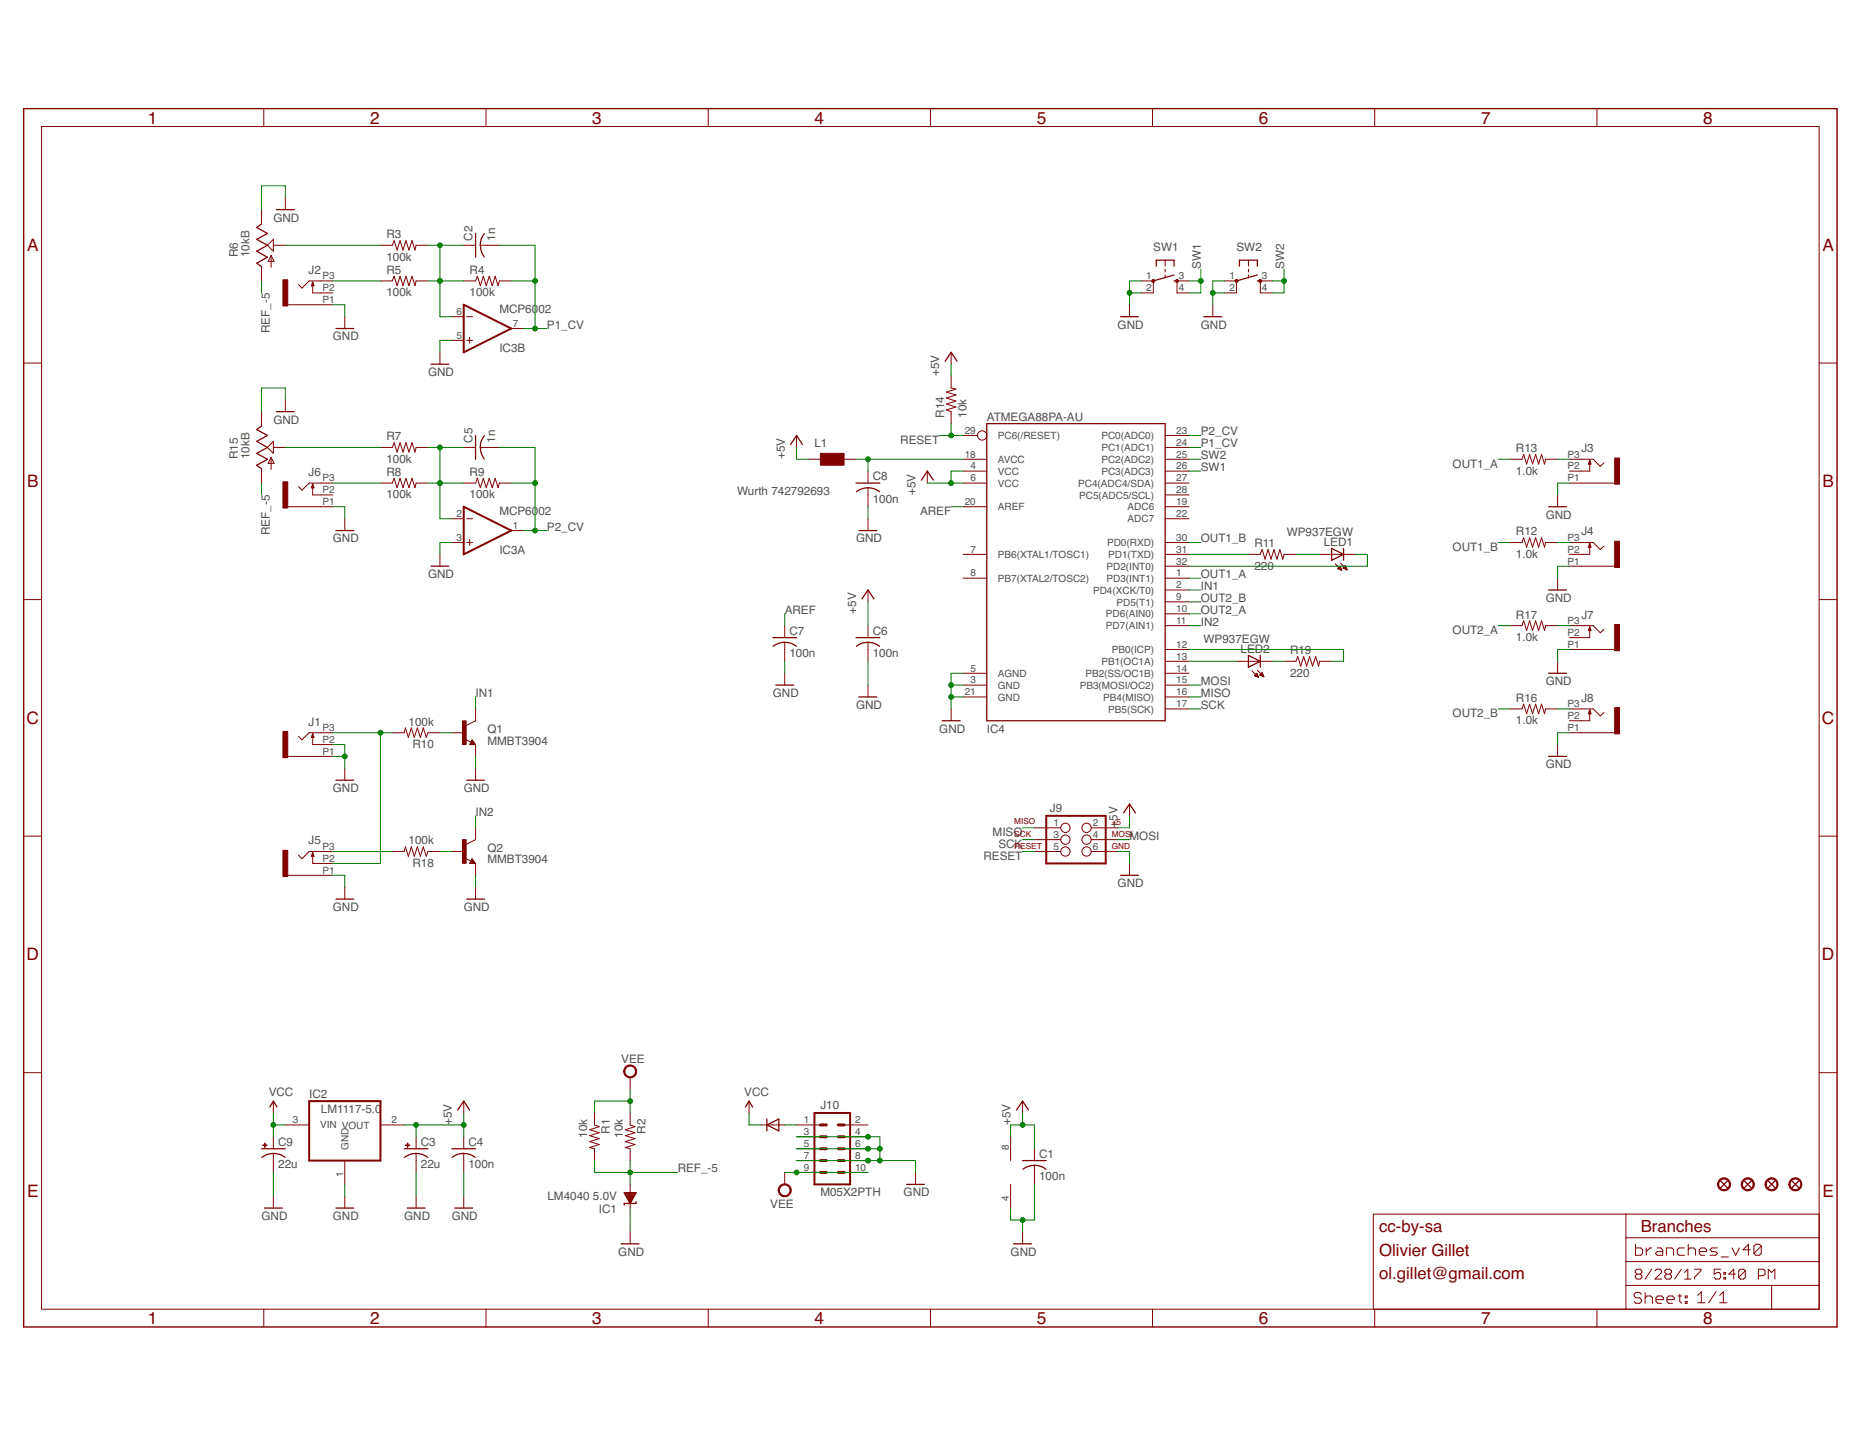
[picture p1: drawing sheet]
<svg xmlns="http://www.w3.org/2000/svg" width="279mm" height="216mm" viewBox="0 0 279 216" stroke-linecap="round" stroke-linejoin="round" font-family="sans-serif">
<g fill="none" stroke="#800000" stroke-width=".15">
<path d="M6.2 19h267.1v177.7h-267.1zM39.6 16.3v2.7M73 16.3v2.7M106.4 16.3v2.7M139.8 16.3v2.7M173.1 16.3v2.7M206.5 16.3v2.7M239.9 16.3v2.7M39.3 31.5v2.1M40.2 36.9l.9-.9v1.7zM40.7 38.4v1.8M40.7 38.4l.5 .9h-.9z"/>
<path d="M41.1 36.9h1.8M42.9 29.7v1.8M57.1 36.9h1.8l.3-.7 .4 1.4 .5-1.4 .4 1.4 .5-1.4 .4 1.4 .5-1.4 .4 1.4 .2-.7h1.8M69.7 36.9h1.7M72.2 36.9h2.8M175 39.1v.9M187.5 39.1v.9M3.6 54.5h2.6M39.3 40.1v2.1M43.2 45.8h6.8M47 42.4v1.6h3M50 42.2h-3.6l-1 1.1-.6-.5"/>
<path d="M51.8 47.6v1.8M57.1 42.2h1.8l.3-.7 .4 1.4 .5-1.4 .4 1.4 .5-1.4 .4 1.4 .5-1.4 .4 1.4 .2-.7h1.8M66.1 52.9v1.8M67.9 51.1h1.8M67.9 47.6h1.8M69.7 42.2h1.7l.3-.7 .5 1.4 .4-1.4 .4 1.4 .5-1.4 .4 1.4 .5-1.4 .4 1.4 .2-.7h1.8M70.1 51.1h.9M70.1 47.6h.9M70.5 50.7v.9M76.8 49.4h1.8M142.9 56.5v1.8l.7 .2-1.4 .4 1.4 .5-1.4 .4 1.4 .5-1.4 .4 1.4 .5-1.4 .4 .7 .2v1.8M142.9 52.9v1.8"/>
<path d="M169.7 45.8v1.8M171.4 42.2h1.8v1.8h-1.8M175 40.4v.5M175 41.3v.5M178.6 42.2h-1.8v1.8h1.8M182.2 45.8v1.8M184 42.2h1.7v1.8h-1.7M187.5 40.4v.5M187.5 41.3v.5M191.1 42.2h-1.8v1.8h1.8M273.3 54.5h2.6M39.3 61.8v2.2"/>
<path d="M39.3 70.4v2.2M40.7 68.7v1.8M40.7 68.7l.5 .9h-.9zM41.1 67.2h1.8M41.1 66.3v1.8l-.9-.9zM42.9 60.1v1.7M43.2 76.1h6.8M47 72.7v1.7h3M50 72.6h-3.6l-1 1-.6-.5M51.8 77.9v1.8M57.1 72.6h1.8l.3-.7 .4 1.4 .5-1.4 .4 1.4 .5-1.4 .4 1.4 .5-1.4 .4 1.4 .2-.7h1.8M57.1 67.2h1.8l.3-.7 .4 1.4 .5-1.4 .4 1.4 .5-1.4 .4 1.4 .5-1.4 .4 1.4 .2-.7h1.8"/>
<path d="M67.9 77.9h1.8M69.7 72.6h1.7l.3-.7 .5 1.4 .4-1.4 .4 1.4 .5-1.4 .4 1.4 .5-1.4 .4 1.4 .2-.7h1.8M69.7 67.2h1.7M70.1 77.9h.9M72.2 67.2h2.8M76.8 79.7h1.8M119.7 65.4v1.8M121.5 69h1.7M126.8 69h1.8M130.4 70.8v1.8M130.4 73.3v2.8M130.4 77.9v1.8"/>
<path d="M139.3 70.8v1.8M144.7 69h3.5M144.7 70.8h3.5M144.7 72.6h3.5M144.7 76.1h3.5M144.7 65.4h2.2M175 69h3.6M175 70.8h3.6M175 72.6h3.6M175 76.1h3.6M175 77.9h3.6M175 74.4h3.6"/>
<path d="M175 67.2h3.6M175 65.4h3.6M226.8 69h1.8l.3-.7 .4 1.4 .5-1.4 .4 1.4 .5-1.4 .4 1.4 .5-1.4 .4 1.4 .2-.7h1.8M234 74.4v1.7M235.8 69h3.5l1.1 1.1 .5-.6M235.8 72.6h6.7M238.8 69.2v1.6h-3M3.6 90.1h2.6M66.1 83.3v1.8M67.9 81.5h1.8M70.1 81.5h.9M70.5 81v1"/>
<path d="M117.9 94v1.8M117.9 96.5v2.9M130.4 88.6v1.8M130.4 94v1.8M130.4 96.5v2.9M144.7 83.3h3.5M144.7 86.9h3.5M175 99.4h3.6M175 83.3h3.6M175 81.5h3.6M175 94h3.6M175 86.9h3.6"/>
<path d="M175 97.6h3.6M175 92.2h3.6M175 90.4h3.6M175 88.6h3.6M175 85.1h3.6M185.7 99.4h5.4M187.5 83.3h1.8l.3-.7 .4 1.4 .5-1.4 .4 1.4 .5-1.4 .4 1.4 .5-1.4 .4 1.4 .2-.7h1.8M192.9 99.4h1.8l.2-.7 .5 1.4 .4-1.4 .5 1.4 .4-1.4 .5 1.4 .4-1.4 .5 1.4 .1-.7h1.8M198.2 83.3h5.4M200.6 84.7l.9 1M200.9 85.4l.6 .3M200.9 85.4l.4-.3 .2 .6"/>
<path d="M200.9 85.4h.5M201 85.4h.4M201.1 85.3h.3M201.1 85.5h.4M201.1 85.2h.2M201.2 85.1h.1M201.3 85.6h.2M201.4 84.6l1 1M201.5 85.7h.1M201.8 85.4h.4M201.8 85.3h.4M201.9 85.2h.3"/>
<path d="M202 85.4h.3M202 85.1h.1M202 85h.1M202.1 85l.3 .6-.7-.3zM202.1 85.5h.2M202.3 85.6h.1M226.8 81.5h1.8l.3-.7 .4 1.4 .5-1.4 .4 1.4 .5-1.4 .4 1.4 .5-1.4 .4 1.4 .2-.7h1.8M226.8 94h1.8l.3-.7 .4 1.4 .5-1.4 .4 1.4 .5-1.4 .4 1.4 .5-1.4 .4 1.4 .2-.7h1.8M234 86.9v1.7M234 99.4v1.8M235.8 81.5h3.5l1.1 1.1 .5-.6M235.8 94h3.5l1.1 1.1 .5-.6"/>
<path d="M235.8 97.6h6.7M235.8 85.1h6.7M238.8 81.7v1.6h-3M238.8 94.2v1.6h-3M273.3 90.1h2.6M43.2 113.6h6.8M47 110.3v1.6h3M50 110.1h-3.6l-1 1-.6-.5M51.8 115.4v1.8M58.9 110.1h1.8l.2-.7 .4 1.4 .5-1.4 .4 1.4 .5-1.4 .4 1.4 .5-1.4 .4 1.4 .3-.7h1.8M67.9 110.1h1.8M69.9 111.1l.8 .4"/>
<path d="M70.9 111.1l.5 .8h-.9zM71.4 106.5v1.8l-1.4 .7M71.4 111.9v1.7M71.4 115.4v1.8M117.9 101.2v1.7M130.4 102.9v1.8M142.9 106.5v1.8M144.7 102.9h3.5M144.7 104.7h3.5M144.7 101.2h3.5M175 106.5h3.6M175 102.9h3.6"/>
<path d="M175 104.7h3.6M175 101.2h3.6M188.1 100.8l.9 1M188.4 101.5l.6 .3M188.4 101.5l.4-.3 .2 .6M188.4 101.5h.5M188.5 101.4h.4M188.6 101.6h.4M188.6 101.3h.3M188.7 101.3h.1M188.7 101.2h.1M188.8 101.6h.2"/>
<path d="M188.9 100.7l.9 1M188.9 101.7h.1M189.2 101.4h.5M189.2 101.4l.4-.4 .2 .7zM189.3 101.3h.4M189.4 101.3h.3M189.4 101.5h.4M189.4 101.2h.3M189.5 101.1h.1M189.6 101.6h.2M189.8 101.6h.1M226.8 106.5h1.8l.3-.7 .4 1.4 .5-1.4 .4 1.4 .5-1.4 .4 1.4 .5-1.4 .4 1.4 .2-.7h1.8"/>
<path d="M234 111.9v1.7M235.8 106.5h3.5l1.1 1.1 .5-.6M235.8 110.1h6.7M238.8 106.7v1.6h-3M3.6 125.6h2.6M43.2 131.5h6.8M47 128.1v1.6h3M50 127.9h-3.6l-1 1.1-.6-.5M51.8 133.3v1.8M58.9 127.9h1.8l.2-.7 .4 1.5 .5-1.5 .4 1.5 .5-1.5 .4 1.5 .5-1.5 .4 1.5 .3-.8h1.8M67.9 127.9h1.8M69.9 128.9l.8 .5"/>
<path d="M70.9 129l.5 .7h-.9zM71.4 124.4v1.8l-1.4 .7M71.4 129.7v1.8M71.4 133.3v1.8M155.4 124.4h3.9M155.4 126.2h3.9M155.4 127.9h3.9M163.9 124.4h4M163.9 126.2h4M163.9 127.9h4M169.7 120.8v1.8M169.7 129.7v1.8"/>
<path d="M273.3 125.6h2.6M3.6 161.2h2.6M41.1 165.4v1.8M41.1 170.8v1.8M41.1 173.3v2.8M41.1 179.7v1.8M42.9 169h3.5M51.8 174.4v3.5M51.8 179.7v1.8M57.1 169h3.6M62.5 170.8v1.8M62.5 173.3v2.8"/>
<path d="M62.5 179.7v1.8M69.7 165.4v1.8M69.7 170.8v1.8M69.7 173.3v2.8M69.7 179.7v1.8M89.3 167.2v1.8l.7 .3-1.4 .4 1.4 .5-1.4 .4 1.4 .5-1.4 .4 1.4 .5-1.4 .4 .7 .2v1.8M94.7 161.9v1.8M94.7 167.2v1.8l.7 .3-1.5 .4 1.5 .5-1.5 .4 1.5 .5-1.5 .4 1.5 .5-1.5 .4 .8 .2v1.8M94.7 177.9v3.6M112.5 165.4v1.8M114.3 169h3.6M117.9 176.1v1.8"/>
<path d="M119.7 169h3.5M119.7 176.1h3.5M119.7 174.4h3.5M119.7 172.6h3.5M119.7 170.8h3.5M126.8 169h3.6M126.8 176.1h3.6M126.8 174.4h3.6M126.8 172.6h3.6M126.8 170.8h3.6M137.5 176.1v1.8M151.8 170.8v3.6"/>
<path d="M151.8 177.9v3.6M153.6 165.4v1.8M155.4 172.6v1.8M155.4 175.1v2.8M273.3 161.2h2.6M39.6 196.7v2.7M73 196.7v2.7M94.7 185.1v1.8M106.4 196.7v2.7M139.8 196.7v2.7M153.6 185.1v1.8M173.1 196.7v2.7"/>
<path d="M206.5 196.7v2.7M239.9 196.7v2.7M244.2 193.1h29.1M244.2 182.4v14.3M244.2 189.5h29.1M244.2 186h29.1M245.7 186.9v1.7h.8l.2-.3v-.5l-.2-.3h-.8M245.9 191.4l-.3-.2v-.3l.3-.2h.5l.2 .2v.3l-.2 .2M245.9 191.4l-.3 .3v.2l.3 .3h.5l.2-.3v-.2l-.2-.3M245.9 191.4h.5M246.6 194.5l-.3-.3h-.6l-.2 .3v.2l.2 .3h.6l.3 .3v.2l-.3 .3h-.6l-.2-.3M247.1 195l.3-.3h.5l.3 .3v.8"/>
<path d="M247.1 194.2v1.6M247.3 187.5v1.1M248.1 187.5h-.3l-.5 .5M248.1 190.7l-1 1.5M248.6 190.9l.3-.2h.4l.3 .2v.3l-1 1h1M248.8 195.3h1.1v-.3l-.3-.3h-.6l-.2 .3v.5l.2 .3h.6M248.9 187.5h.6l.3 .3v.8h-.9l-.2-.3 .2-.3h.9M250.3 188.6v-1.1h.8l.3 .3v.8M250.3 191.4l-.2-.2v-.3l.2-.2h.5l.3 .2v.3l-.3 .2M250.3 191.4l-.2 .3v.2l.2 .3h.5l.3-.3v-.2l-.3-.3M250.3 191.4h.5M250.4 195.3h1.1v-.3l-.3-.3h-.5l-.3 .3v.5l.3 .3h.5"/>
<path d="M252.1 194.7h.5M252.3 194.5v1l.3 .3M252.6 190.7l-1 1.5M253 187.5h-.8l-.3 .3v.5l.3 .3h.8M253 192.2h1M253 191.2l.5-.5v1.5M253.2 194.7h.2v.3h-.2zM253.2 195.5h.2v.3h-.2zM253.6 187.8l.3-.3h.5l.3 .3v.8M253.6 186.9v1.7M254.5 190.7h1v.2l-1 1v.3M255 194.6l.6-.5v1.6"/>
<path d="M255 195.7h1.1M255.2 188h1.1v-.2l-.2-.3h-.6l-.3 .3v.5l.3 .3h.6M257.8 194.1l-1.1 1.6M258 187.5h-.8l-.3 .3 .3 .2h.5l.3 .3-.3 .3h-.8M258.3 195.7h1.1M258.3 194.6l.6-.5v1.6M258.5 190.7h-1v.7l.5-.2h.2l.3 .2v.5l-.3 .3h-.5l-.2-.3M258.5 188.8h1.1M259 191.9h.2v.3h-.2zM259 191.2h.2v.2h-.2zM260.2 187.5l.5 1.1 .6-1.1M260.7 191.4h-1l.7-.7v1.5"/>
<path d="M262.2 190.9l-.3-.2h-.5l-.2 .2v1M262.2 190.9v1l-.3 .3h-.5l-.2-.3M262.2 190.9l-1 1M262.9 187.8h-1.1l.8-.9v1.7M264.1 191.7h.8l.2-.3v-.5l-.2-.2h-.8v1.5M264.6 187.2v1.1l-.3 .3h-.6l-.2-.3M264.6 187.2l-.3-.3h-.6l-.2 .3v1.1M264.6 187.2l-1.1 1.1M265.6 192.2v-1.5l.5 .5 .5-.5v1.5M266.1 193.1v3.6M273.3 182.4h-67v14.3"/>
<circle cx="147.5" cy="65.4" r=".7"/>
<circle cx="160" cy="124.4" r=".7"/>
<circle cx="160" cy="126.2" r=".7"/>
<circle cx="160" cy="127.9" r=".7"/>
<circle cx="163.2" cy="126.2" r=".7"/>
<circle cx="163.2" cy="127.9" r=".7"/>
<circle cx="163.2" cy="124.4" r=".7"/>
</g>
<path d="M3.6 16.3h272.3v183.1h-272.3z" fill="none" stroke="#800000" stroke-width=".21"/>
<path d="M69.7 45.8l7.1 3.6-7.1 3.5zM69.7 76.1l7.1 3.6-7.1 3.6zM157.2 122.6h8.9v7.1h-8.9zM46.4 165.4h10.7v9h-10.7zM122.3 167.2h5.4v10.7h-5.4z" fill="none" stroke="#800000" stroke-width=".3"/>
<g fill="none" stroke="#800000" stroke-width=".19">
<path d="M39.3 33.6l-.7 .6 1.6 .9-1.6 .9 1.6 .9-1.6 .8 1.6 1-1.6 .8 .7 .6M41.5 31.5h2.7M71.4 35.1v3.6M72.7 35.1a2.8 2.8 0 0 0 0 3.5M173.7 40v-.9h2.7v.9M186.2 40v-.9h2.7v.9M47 42.4l.1 .5h-.3zM50.5 49.4h2.6M64.7 54.7h2.7M142 54.3l.9-1.4 .9 1.4M168.3 47.6h2.7M176.4 42.2h.4"/>
<path d="M176.4 41.3l-3.2 .9M180.8 47.6h2.7M188.9 42.2h.4M188.9 41.3l-3.2 .9M39.3 64l-.7 .5 1.6 .9-1.6 .9 1.6 .9-1.6 .9 1.6 .9-1.6 .9 .7 .5M41.5 61.8h2.7M47 72.7l.1 .6h-.3zM50.5 79.7h2.6M71.4 65.4v3.6M72.7 65.5a2.83 2.83 0 0 0 0 3.5M118.8 66.8l.9-1.4 .8 1.4M128.6 72.6h3.6"/>
<path d="M128.7 73.9a2.84 2.84 0 0 1 3.4 0M129 79.7h2.7M138.4 72.1l.9-1.3 .9 1.3M148.2 63.6h26.8v44.7h-26.8zM232.6 76.1h2.7M238.8 69.2l.2 .5h-.4zM64.7 85.1h2.7M116.1 95.8h3.6M116.1 97.1a2.87 2.87 0 0 1 3.5 0M128.6 95.8h3.6M128.7 97.1a2.84 2.84 0 0 1 3.4 0M129.5 90l.9-1.4 .9 1.4"/>
<path d="M187.5 98.5l1.8 .9-1.8 .8zM189.3 98.5v1.7M200 82.4l1.8 .9-1.8 .9zM201.8 82.4v1.8M232.6 88.6h2.7M238.8 81.7l.2 .5h-.4zM238.8 94.2l.2 .5h-.4zM47 110.3l.1 .5h-.3zM50.5 117.2h2.6M70.1 117.2h2.7M70.9 111.5l.1 .2h-.3l.2-.4 .4 .5h-.6M116.5 102.9h2.7"/>
<path d="M129 104.7h2.7M141.5 108.3h2.7M232.6 101.2h2.7M232.6 113.6h2.7M238.8 106.7l.2 .5h-.4zM47 128.1l.1 .6h-.3zM50.5 135.1h2.6M70.1 135.1h2.7M70.9 129.4l.1 .1h-.3l.2-.3 .4 .4h-.6M168.3 131.5h2.7M168.8 122.1l.9-1.3 .9 1.3M39.3 172.6h3.6"/>
<path d="M39.3 173.9a2.84 2.84 0 0 1 3.5 0M40.5 166.3l.6-.9 .5 .9M60.7 172.6h3.6M60.8 173.9a2.87 2.87 0 0 1 3.5 0M67.9 172.6h3.5M67.9 173.9a2.84 2.84 0 0 1 3.5 0M68.7 166.8l1-1.4 .8 1.4M93.8 179.2h1.7l-.8 1.6zM93.8 179.2h1.7M93.9 179.4h1.5M94 179.5h1.4M94 179.7h1.3"/>
<path d="M94.1 179.8h1.1M94.2 180h.9M112 166.3l.5-.9 .6 .9M115.2 169l1.8-.9v1.8zM115.2 168.1v1.8M136.2 177.9h2.7M152.7 166.8l.9-1.4 .9 1.4M153.6 174.4h3.6M153.6 175.7a2.83 2.83 0 0 1 3.5 0M258.4 177.4l1.1 1.1M259.5 177.4l-1.1 1.1M262 177.4l1.1 1.1"/>
<path d="M263.1 177.4l-1.1 1.1M265.6 177.4l1.1 1.1M266.7 177.4l-1.1 1.1M269.2 177.4l1 1.1M270.2 177.4l-1 1.1M39.7 181.5h2.7M50.5 181.5h2.6M61.2 181.5h2.6M68.3 181.5h2.7M93.3 186.9h2.7M94.3 180.1h.7M94.4 180.3h.6"/>
<path d="M94.4 180.4h.5M94.5 180.6h.3M94.6 180.7h.1M95.5 180.5v.3h-1.7v.3M152.3 186.9h2.6"/>
</g>
<g fill="#800000" stroke="#800000" stroke-width=".15">
<path d="M258.4 177.2a.98 .98 0 0 1 1.5 .3 .98 .98 0 0 1-.7 1.4 .98 .98 0 0 1-1.2-1h.2a.81 .81 0 0 1 1.1-.7 .81 .81 0 0 1 .2 1.3 .81 .81 0 0 1-1.3-.3v-.3h-.2v-.2z" fill-rule="evenodd"/>
<path d="M261.9 177.2a.99 .99 0 0 1 1.5 .3 .99 .99 0 0 1-.6 1.4 .99 .99 0 0 1-1.2-1h.1a.8 .8 0 0 1 1.1-.7 .8 .8 0 0 1 .3 1.3 .8 .8 0 0 1-1.3-.3l-.1-.3h-.1v-.2z" fill-rule="evenodd"/>
<path d="M265.5 177.2a.98 .98 0 0 1 1.5 .3 .98 .98 0 0 1-.7 1.4 .98 .98 0 0 1-1.2-1h.2a.8 .8 0 0 1 1.2-.6 .8 .8 0 0 1 .1 1.3 .8 .8 0 0 1-1.3-.4v-.3h-.2l.1-.2z" fill-rule="evenodd"/>
<path d="M269.1 177.2a.98 .98 0 0 1 1.5 .3 .98 .98 0 0 1-.7 1.4 .98 .98 0 0 1-1.2-1h.2a.81 .81 0 0 1 1.1-.7 .81 .81 0 0 1 .2 1.3 .81 .81 0 0 1-1.3-.3v-.3h-.2l.1-.2z" fill-rule="evenodd"/>
<path d="M117.3 178.1a.99 .99 0 0 1 1.5 .3 .99 .99 0 0 1-.7 1.4 .99 .99 0 0 1-1.2-1h.2a.8 .8 0 0 1 1.1-.7 .8 .8 0 0 1 .2 1.3 .8 .8 0 0 1-1.3-.3v-.3h-.2v-.3z" fill-rule="evenodd"/>
<path d="M94 160.2a.98 .98 0 0 1 1.5 .3 .98 .98 0 0 1-.6 1.4 .98 .98 0 0 1-1.2-.9h.2a.8 .8 0 0 1 1.1-.8 .8 .8 0 0 1 .2 1.3 .8 .8 0 0 1-1.3-.3v-.2h-.2v-.3z" fill-rule="evenodd"/>
<path d="M173.1 42.1l.1-.1 .2 .1 .1 .1-.1 .2h-.3z" fill-rule="evenodd"/>
<path d="M176.7 42.1l.1-.1 .2 .1v.3h-.3z" fill-rule="evenodd"/>
<path d="M185.6 42.1l.1-.1 .2 .1v.3h-.3l-.1-.2z" fill-rule="evenodd"/>
<path d="M189.1 42.1l.2-.1 .2 .1v.3h-.4z" fill-rule="evenodd"/>
</g>
<g fill="#800000" stroke="#800000" stroke-width=".15">
<path d="M69.5 108.3h.5v3.6h-.5z"/>
<path d="M69.5 126.2h.5v3.5h-.5z"/>
<path d="M123.2 68.1h3.6v1.8h-3.6z"/>
<path d="M60.9 172h.7v.1h-.7z"/>
<path d="M61.2 171.7h.1v.7h-.1z"/>
<path d="M39.5 172h.6v.1h-.6z"/>
<path d="M39.8 171.7v.7z"/>
<path d="M42.5 109.9h.7v3.9h-.7z"/>
<path d="M42.5 42h.7v4h-.7z"/>
<path d="M242.5 68.8h.8v3.9h-.8z"/>
<path d="M242.5 81.3h.8v4h-.8z"/>
<path d="M42.5 127.8h.7v3.9h-.7z"/>
<path d="M42.5 72.4h.7v3.9h-.7z"/>
<path d="M242.5 93.8h.8v4h-.8z"/>
<path d="M242.5 106.3h.8v4h-.8z"/>
</g>
<path d="M123.2 172.6h.9M123.2 174.4h.9M123.2 176.1h.9M123.2 169h.9M123.2 170.8h.9M125.9 172.6h.9M125.9 174.4h.9M125.9 176.1h.9M125.9 169h.9M125.9 170.8h.9" fill="none" stroke="#800000" stroke-width=".44"/>
<g fill="none" stroke="#008000" stroke-width=".15">
<path d="M42.9 29.7v-1.8h-3.6v3.6M42.9 36.9h14.2M64.3 36.9h5.4M66.1 36.9v10.7h1.8M75 36.9h5.4v12.5M39.3 42.2v1.8M50 45.8h1.8v1.8M50 42.2h7.1M64.3 42.2h5.4M67.9 51.1h-1.8v1.8M76.8 42.2h3.6M78.6 49.4h3.5"/>
<path d="M142.9 54.7v1.8M169.7 44h1.7M171.4 42.2h-1.7v3.6M178.6 42.2h1.8M180.4 40.4v3.6h-1.8M182.2 44h1.8M184 42.2h-1.8v3.6M191.1 42.2h1.8M192.9 40.4v3.6h-1.8M39.3 72.6v1.8M42.9 60.1v-1.8h-3.6v3.5M42.9 67.2h14.2"/>
<path d="M50 72.6h7.1M50 76.1h1.8v1.8M64.3 72.6h5.4M64.3 67.2h5.4M66.1 67.2v10.7h1.8M75 67.2h5.4v12.5M76.8 72.6h3.6M78.6 79.7h3.5M119.7 67.2v1.8h1.8M128.6 69h16.1M130.4 69v1.8M130.4 76.1v1.8"/>
<path d="M139.3 72.6h5.4M141.1 65.4h3.6M142.9 63.6v1.8M142.9 76.1h1.8M144.7 70.8h-1.8v1.8M178.6 65.4h1.8M178.6 69h1.8M178.6 70.8h1.8M178.6 67.2h1.8M225 69h1.8M234 69h1.8M235.8 72.6h-1.8v1.8"/>
<path d="M67.9 81.5h-1.8v1.8M117.9 92.2v1.8M117.9 99.4v1.8M130.4 90.4v3.6M130.4 99.4v3.5M178.6 97.6h23.2v1.8h-1.8M178.6 81.5h1.8M178.6 94h1.8M178.6 88.6h1.8M178.6 86.9h1.8M178.6 92.2h1.8M178.6 90.4h1.8"/>
<path d="M178.6 83.3h8.9M178.6 99.4h7.1M191.1 99.4h1.8M194.7 83.3h3.5M203.6 83.3h1.8v1.8h-26.8M225 81.5h1.8M225 94h1.8M234 81.5h1.8M234 94h1.8M235.8 85.1h-1.8v1.8M235.8 97.6h-1.8v1.8M50 111.9h1.8v3.5"/>
<path d="M50 113.6h1.8M50 110.1h8.9M57.1 110.1v19.6h-7.1M66.1 110.1h1.8M71.4 104.7v1.8M71.4 113.6v1.8M142.9 102.9h1.8M142.9 104.7h1.8M144.7 101.2h-1.8v5.3M178.6 102.9h1.8M178.6 104.7h1.8M178.6 106.5h1.8"/>
<path d="M225 106.5h1.8M234 106.5h1.8M235.8 110.1h-1.8v1.8M50 127.9h8.9M50 131.5h1.8v1.8M66.1 127.9h1.8M71.4 122.6v1.8M71.4 131.5v1.8M153.6 127.9h1.8M153.6 124.4h1.8M153.6 126.2h1.8M167.9 127.9h1.8v1.8"/>
<path d="M167.9 126.2h1.8M169.7 122.6v1.8h-1.8M41.1 167.2v3.6M41.1 176.1v3.6M41.1 169h1.8M51.8 177.9v1.8M60.7 169h9M62.5 169v1.8M62.5 176.1v3.6M69.7 167.2v3.6M69.7 176.1v3.6M89.3 174.4v1.7h12.5"/>
<path d="M94.7 163.7v3.5M94.7 174.4v3.5M94.7 165.4h-5.4v1.8M112.5 167.2v1.8h1.8M117.9 169h1.8M117.9 176.1h12.5M119.7 170.8h12.5v3.6M119.7 174.4h17.8v1.7M119.7 172.6h12.5M151.8 170.8v-1.8h3.6v3.6M153.6 167.2v1.8M155.4 177.9v5.4h-3.6v-1.8"/>
<path d="M94.7 181.5v3.6M153.6 183.3v1.8"/>
</g>
<g fill="#008000" stroke="#008000" stroke-width=".15">
<circle cx="142.9" cy="102.9" r=".36"/>
<circle cx="142.9" cy="104.7" r=".36"/>
<circle cx="51.8" cy="113.6" r=".36"/>
<circle cx="153.6" cy="183.3" r=".36"/>
<circle cx="132.2" cy="174.4" r=".36"/>
<circle cx="132.2" cy="172.6" r=".36"/>
<circle cx="130.4" cy="174.4" r=".36"/>
<circle cx="130.4" cy="172.6" r=".36"/>
<circle cx="130.4" cy="170.8" r=".36"/>
<circle cx="169.7" cy="44" r=".36"/>
<circle cx="182.2" cy="44" r=".36"/>
<circle cx="142.9" cy="65.4" r=".36"/>
<circle cx="142.9" cy="72.6" r=".36"/>
<circle cx="153.6" cy="169" r=".36"/>
<circle cx="62.5" cy="169" r=".36"/>
<circle cx="69.7" cy="169" r=".36"/>
<circle cx="66.1" cy="42.2" r=".36"/>
<circle cx="66.1" cy="36.9" r=".36"/>
<circle cx="57.1" cy="110.1" r=".36"/>
<circle cx="130.4" cy="69" r=".36"/>
<circle cx="94.7" cy="176.1" r=".36"/>
<circle cx="94.7" cy="165.4" r=".36"/>
<circle cx="119.7" cy="176.1" r=".36"/>
<circle cx="66.1" cy="72.6" r=".36"/>
<circle cx="66.1" cy="67.2" r=".36"/>
<circle cx="41.1" cy="169" r=".36"/>
<circle cx="80.4" cy="49.4" r=".36"/>
<circle cx="80.4" cy="42.2" r=".36"/>
<circle cx="80.4" cy="79.7" r=".36"/>
<circle cx="80.4" cy="72.6" r=".36"/>
<circle cx="180.4" cy="42.2" r=".36"/>
<circle cx="192.9" cy="42.2" r=".36"/>
</g>
<g font-size="2.6" fill="#800000">
<text x="22.2" y="18.6">1</text>
<text x="55.6" y="18.6">2</text>
<text x="89" y="18.6">3</text>
<text x="122.3" y="18.6">4</text>
<text x="155.7" y="18.6">5</text>
<text x="189.1" y="18.6">6</text>
<text x="222.5" y="18.6">7</text>
<text x="255.9" y="18.6">8</text>
<text x="4.1" y="37.7">A</text>
<text x="273.8" y="37.7">A</text>
<text x="4.1" y="73.2">B</text>
<text x="273.8" y="73.2">B</text>
<text x="4" y="108.8">C</text>
<text x="273.7" y="108.8">C</text>
<text x="4" y="144.3">D</text>
<text x="273.7" y="144.3">D</text>
<text x="4.1" y="179.8">E</text>
<text x="273.8" y="179.8">E</text>
<text x="22.2" y="198.9">1</text>
<text x="55.6" y="198.9">2</text>
<text x="89" y="198.9">3</text>
<text x="122.3" y="198.9">4</text>
<text x="155.7" y="198.9">5</text>
<text x="189.1" y="198.9">6</text>
<text x="222.5" y="198.9">7</text>
<text x="255.9" y="198.9">8</text>
</g>
<g font-size="2.5" fill="#800000">
<text x="207.2" y="185.1">cc-by-sa</text>
<text x="246.5" y="185.1">Branches</text>
<text x="207.2" y="188.7">Olivier Gillet</text>
<text x="207.2" y="192.2">ol.gillet@gmail.com</text>
</g>
<g font-size="1.8" fill="#505050">
<text x="41.1" y="33.3">GND</text>
<text x="58" y="35.8">R3</text>
<text x="35.7" y="38.6" transform="rotate(-90 35.7 38.6)">R6</text>
<text x="37.5" y="38.6" transform="rotate(-90 37.5 38.6)">10kB</text>
<text x="46.4" y="41.1">J2</text>
<text x="58" y="39.2">100k</text>
<text x="58" y="41.2">R5</text>
<text x="70.5" y="41.2">R4</text>
<text x="71" y="36.1" transform="rotate(-90 71 36.1)">C2</text>
<text x="74.4" y="36.1" transform="rotate(-90 74.4 36.1)">1n</text>
<text x="173.2" y="37.7">SW1</text>
<text x="180.4" y="40.4" transform="rotate(-90 180.4 40.4)">SW1</text>
<text x="185.7" y="37.7">SW2</text>
<text x="192.9" y="40.4" transform="rotate(-90 192.9 40.4)">SW2</text>
<text x="58" y="44.5">100k</text>
<text x="70.5" y="44.5">100k</text>
<text x="75" y="47">MCP60</text>
<text x="80.9" y="47">02</text>
<text x="40.5" y="50.1" transform="rotate(-90 40.5 50.1)">REF_-5</text>
<text x="50" y="51.1">GND</text>
<text x="75" y="52.8">IC3B</text>
<text x="82.2" y="49.4">P1_CV</text>
<text x="167.9" y="49.4">GND</text>
<text x="180.4" y="49.4">GND</text>
<text x="64.3" y="56.5">GND</text>
<text x="141.1" y="56.5" transform="rotate(-90 141.1 56.5)">+5V</text>
<text x="41.1" y="63.6">GND</text>
<text x="141.8" y="62.8" transform="rotate(-90 141.8 62.8)">R14</text>
<text x="145.2" y="62.8" transform="rotate(-90 145.2 62.8)">10k</text>
<text x="148.2" y="63.3">ATMEGA88PA-AU</text>
<text x="180.4" y="65.4">P2_CV</text>
<text x="35.7" y="69" transform="rotate(-90 35.7 69)">R15</text>
<text x="37.5" y="69" transform="rotate(-90 37.5 69)">10kB</text>
<text x="46.4" y="71.5">J6</text>
<text x="58" y="69.5">100k</text>
<text x="58" y="66.2">R7</text>
<text x="58" y="71.5">R8</text>
<text x="70.5" y="71.5">R9</text>
<text x="71" y="66.5" transform="rotate(-90 71 66.5)">C5</text>
<text x="74.4" y="66.5" transform="rotate(-90 74.4 66.5)">1n</text>
<text x="117.9" y="69" transform="rotate(-90 117.9 69)">+5V</text>
<text x="122.3" y="67.2">L1</text>
<text x="135.2" y="66.7">RESET</text>
<text x="180.4" y="67.2">P1_CV</text>
<text x="180.4" y="70.8">SW1</text>
<text x="180.4" y="69">SW2</text>
<text x="218.2" y="70.3">OUT1_A</text>
<text x="227.7" y="71.3">1.0k</text>
<text x="227.7" y="67.9">R13</text>
<text x="237.5" y="67.9">J3</text>
<text x="58" y="74.9">100k</text>
<text x="70.5" y="74.9">100k</text>
<text x="75" y="77.4">MCP60</text>
<text x="80.9" y="77.4">02</text>
<text x="110.7" y="74.4">Wurth 742792693</text>
<text x="131.1" y="75.5">100n</text>
<text x="131.1" y="72.1">C8</text>
<text x="137.5" y="74.4" transform="rotate(-90 137.5 74.4)">+5V</text>
<text x="138.2" y="77.4">AREF</text>
<text x="232.2" y="77.9">GND</text>
<text x="40.5" y="80.4" transform="rotate(-90 40.5 80.4)">REF_-5</text>
<text x="50" y="81.5">GND</text>
<text x="75" y="83.2">IC3A</text>
<text x="82.2" y="79.7">P2_CV</text>
<text x="128.6" y="81.5">GND</text>
<text x="180.4" y="81.5">OUT1_B</text>
<text x="188.4" y="82.2">R11</text>
<text x="193.3" y="80.5">WP937EGW</text>
<text x="198.8" y="82">LED1</text>
<text x="218.2" y="82.8">OUT1_B</text>
<text x="227.7" y="83.8">1.0k</text>
<text x="227.7" y="80.5">R12</text>
<text x="237.5" y="80.4">J4</text>
<text x="64.3" y="86.9">GND</text>
<text x="180.4" y="88.6">IN1</text>
<text x="180.4" y="86.9">OUT1_A</text>
<text x="188.4" y="85.6">220</text>
<text x="117.9" y="92.2">AREF</text>
<text x="118.6" y="95.3">C7</text>
<text x="128.6" y="92.2" transform="rotate(-90 128.6 92.2)">+5V</text>
<text x="131.1" y="95.3">C6</text>
<text x="180.4" y="94">IN2</text>
<text x="180.4" y="92.2">OUT2_A</text>
<text x="180.4" y="90.4">OUT2_B</text>
<text x="218.2" y="95.3">OUT2_A</text>
<text x="227.7" y="93">R17</text>
<text x="232.2" y="90.4">GND</text>
<text x="237.5" y="92.9">J7</text>
<text x="118.6" y="98.7">100n</text>
<text x="131.1" y="98.7">100n</text>
<text x="180.8" y="96.6">WP937EGW</text>
<text x="186.3" y="98.1">LED2</text>
<text x="193.8" y="101.7">220</text>
<text x="193.8" y="98.3">R19</text>
<text x="227.7" y="96.3">1.0k</text>
<text x="71.4" y="104.7">IN1</text>
<text x="116.1" y="104.7">GND</text>
<text x="128.6" y="106.5">GND</text>
<text x="180.4" y="102.9">MOSI</text>
<text x="180.4" y="104.7">MISO</text>
<text x="180.4" y="106.5">SCK</text>
<text x="218.2" y="107.8">OUT2_B</text>
<text x="227.7" y="105.5">R16</text>
<text x="232.2" y="102.9">GND</text>
<text x="237.5" y="105.4">J8</text>
<text x="46.4" y="109">J1</text>
<text x="61.4" y="109">100k</text>
<text x="62" y="112.4">R10</text>
<text x="73.2" y="111.9">MMBT3904</text>
<text x="73.2" y="110.1">Q1</text>
<text x="141.1" y="110.1">GND</text>
<text x="148.2" y="110.1">IC4</text>
<text x="227.7" y="108.8">1.0k</text>
<text x="50" y="119">GND</text>
<text x="69.7" y="119">GND</text>
<text x="232.2" y="115.4">GND</text>
<text x="71.4" y="122.6">IN2</text>
<text x="149.1" y="125.6">MISO</text>
<text x="157.7" y="122">J9</text>
<text x="167.9" y="124.4" transform="rotate(-90 167.9 124.4)">+5V</text>
<text x="46.4" y="126.9">J5</text>
<text x="61.4" y="126.9">100k</text>
<text x="62" y="130.2">R18</text>
<text x="73.2" y="129.7">MMBT3904</text>
<text x="73.2" y="127.9">Q2</text>
<text x="147.7" y="129.2">RESET</text>
<text x="150" y="127.4">SCK</text>
<text x="169.7" y="126.2">MOSI</text>
<text x="50" y="136.9">GND</text>
<text x="69.7" y="136.9">GND</text>
<text x="167.9" y="133.3">GND</text>
<text x="93.3" y="159.6">VEE</text>
<text x="40.4" y="164.7">VCC</text>
<text x="46.4" y="165">IC2</text>
<text x="48.2" y="167.2">LM1117-5.0</text>
<text x="111.8" y="164.7">VCC</text>
<text x="123.2" y="166.7">J10</text>
<text x="41.8" y="172.1">C9</text>
<text x="63.2" y="172.1">C3</text>
<text x="67.9" y="169" transform="rotate(-90 67.9 169)">+5V</text>
<text x="70.4" y="172.1">C4</text>
<text x="88.2" y="171" transform="rotate(-90 88.2 171)">10k</text>
<text x="91.6" y="170.4" transform="rotate(-90 91.6 170.4)">R1</text>
<text x="93.6" y="171" transform="rotate(-90 93.6 171)">10k</text>
<text x="97" y="170.4" transform="rotate(-90 97 170.4)">R2</text>
<text x="151.8" y="169" transform="rotate(-90 151.8 169)">+5V</text>
<text x="156.1" y="173.9">C1</text>
<text x="41.8" y="175.5">22u</text>
<text x="63.2" y="175.5">22u</text>
<text x="70.4" y="175.5">100n</text>
<text x="101.8" y="176.2">REF_-5</text>
<text x="123.2" y="179.7">M05X2PTH</text>
<text x="135.7" y="179.7">GND</text>
<text x="156.1" y="177.3">100n</text>
<text x="39.3" y="183.3">GND</text>
<text x="50" y="183.3">GND</text>
<text x="60.7" y="183.3">GND</text>
<text x="67.9" y="183.3">GND</text>
<text x="82.2" y="180.4">LM4040</text>
<text x="89.1" y="180.4">5.0V</text>
<text x="90" y="182.3">IC1</text>
<text x="115.7" y="181.4">VEE</text>
<text x="92.9" y="188.7">GND</text>
<text x="151.8" y="188.7">GND</text>
</g>
<g font-size="1.5" fill="#505050">
<text x="48.5" y="42">P3</text>
<text x="172.2" y="42">1</text>
<text x="177.1" y="42">3</text>
<text x="184.7" y="42">1</text>
<text x="189.6" y="42">3</text>
<text x="48.5" y="45.5">P1</text>
<text x="48.5" y="43.8">P2</text>
<text x="68.6" y="47.3">6</text>
<text x="172.2" y="43.8">2</text>
<text x="177.1" y="43.8">4</text>
<text x="184.7" y="43.8">2</text>
<text x="189.6" y="43.8">4</text>
<text x="68.6" y="50.9">5</text>
<text x="77" y="49.1">7</text>
<text x="144.9" y="65.2">29</text>
<text x="149.9" y="66">PC6(/RESET)</text>
<text x="165.4" y="66">PC0(ADC0)</text>
<text x="176.7" y="65.2">23</text>
<text x="144.9" y="68.8">18</text>
<text x="145.8" y="70.5">4</text>
<text x="149.9" y="71.3">VCC</text>
<text x="149.9" y="69.5">AVCC</text>
<text x="165.4" y="71.3">PC3(ADC3)</text>
<text x="165.4" y="69.5">PC2(ADC2)</text>
<text x="165.4" y="67.8">PC1(ADC1)</text>
<text x="176.7" y="70.5">26</text>
<text x="176.7" y="68.8">25</text>
<text x="176.7" y="67">24</text>
<text x="235.5" y="68.8">P3</text>
<text x="235.5" y="70.5">P2</text>
<text x="48.5" y="75.9">P1</text>
<text x="48.5" y="72.3">P3</text>
<text x="48.5" y="74.1">P2</text>
<text x="68.6" y="77.7">2</text>
<text x="144.9" y="75.9">20</text>
<text x="145.8" y="72.3">6</text>
<text x="149.9" y="73.1">VCC</text>
<text x="149.9" y="76.7">AREF</text>
<text x="162" y="73.1">PC4(ADC4/SDA)</text>
<text x="162.1" y="74.9">PC5(ADC5/SCL)</text>
<text x="169.4" y="76.7">ADC6</text>
<text x="176.7" y="77.7">22</text>
<text x="176.7" y="75.9">19</text>
<text x="176.7" y="74.1">28</text>
<text x="176.7" y="72.3">27</text>
<text x="235.5" y="72.3">P1</text>
<text x="68.6" y="81.3">3</text>
<text x="77" y="79.5">1</text>
<text x="145.8" y="83">7</text>
<text x="149.9" y="83.8">PB6(XTAL1/TOSC1)</text>
<text x="166.3" y="82">PD0(RXD)</text>
<text x="166.5" y="83.8">PD1(TXD)</text>
<text x="169.4" y="78.5">ADC7</text>
<text x="176.7" y="83">31</text>
<text x="176.7" y="81.3">30</text>
<text x="235.5" y="81.3">P3</text>
<text x="235.5" y="83">P2</text>
<text x="145.8" y="86.6">8</text>
<text x="149.9" y="87.4">PB7(XTAL2/TOSC2)</text>
<text x="164.2" y="89.2">PD4(XCK/T0)</text>
<text x="166.2" y="87.4">PD3(INT1)</text>
<text x="166.2" y="85.6">PD2(INT0)</text>
<text x="176.7" y="88.4">2</text>
<text x="176.7" y="86.6">1</text>
<text x="176.7" y="84.8">32</text>
<text x="235.5" y="84.8">P1</text>
<text x="166.1" y="94.5">PD7(AIN1)</text>
<text x="166.1" y="92.8">PD6(AIN0)</text>
<text x="167.7" y="91">PD5(T1)</text>
<text x="176.7" y="93.8">11</text>
<text x="176.7" y="92">10</text>
<text x="176.7" y="90.2">9</text>
<text x="235.5" y="93.8">P3</text>
<text x="235.5" y="95.5">P2</text>
<text x="145.8" y="100.9">5</text>
<text x="149.9" y="101.7">AGND</text>
<text x="163" y="101.7">PB2(SS/OC1B)</text>
<text x="165.4" y="99.9">PB1(OC1A)</text>
<text x="167" y="98.1">PB0(ICP)</text>
<text x="176.7" y="100.9">14</text>
<text x="176.7" y="99.1">13</text>
<text x="176.7" y="97.3">12</text>
<text x="235.5" y="97.3">P1</text>
<text x="144.9" y="104.5">21</text>
<text x="145.8" y="102.7">3</text>
<text x="149.9" y="103.5">GND</text>
<text x="149.9" y="105.3">GND</text>
<text x="162.2" y="103.5">PB3(MOSI/OC2)</text>
<text x="165.7" y="105.3">PB4(MISO)</text>
<text x="166.5" y="107">PB5(SCK)</text>
<text x="176.7" y="106.3">17</text>
<text x="176.7" y="104.5">16</text>
<text x="176.7" y="102.7">15</text>
<text x="235.5" y="106.3">P3</text>
<text x="48.5" y="113.4">P1</text>
<text x="48.5" y="109.8">P3</text>
<text x="48.5" y="111.6">P2</text>
<text x="235.5" y="109.8">P1</text>
<text x="235.5" y="108">P2</text>
<text x="158.3" y="124.1">1</text>
<text x="158.3" y="125.9">3</text>
<text x="164.2" y="124.1">2</text>
<text x="164.2" y="125.9">4</text>
<text x="48.5" y="131.3">P1</text>
<text x="48.5" y="127.7">P3</text>
<text x="48.5" y="129.5">P2</text>
<text x="158.3" y="127.7">5</text>
<text x="164.2" y="127.7">6</text>
<text x="44" y="168.8">3</text>
<text x="48.1" y="169.5">VIN VOUT</text>
<text x="52.3" y="172.7" transform="rotate(-90 52.3 172.7)">GND</text>
<text x="58.8" y="168.8">2</text>
<text x="120.8" y="172.3">5</text>
<text x="120.8" y="170.5">3</text>
<text x="120.8" y="168.8">1</text>
<text x="128.4" y="172.3">6</text>
<text x="128.4" y="170.5">4</text>
<text x="128.4" y="168.8">2</text>
<text x="151.6" y="172.7" transform="rotate(-90 151.6 172.7)">8</text>
<text x="51.5" y="176.8" transform="rotate(-90 51.5 176.8)">1</text>
<text x="120.8" y="175.9">9</text>
<text x="120.8" y="174.1">7</text>
<text x="128.4" y="175.9">10</text>
<text x="128.4" y="174.1">8</text>
<text x="151.6" y="180.4" transform="rotate(-90 151.6 180.4)">4</text>
</g>
<g font-size="1.2" fill="#800000">
<text x="152.3" y="125.8">SCK</text>
<text x="152.3" y="123.8">MISO</text>
<text x="167" y="125.7">MOSI</text>
<text x="167" y="124">+5</text>
<text x="152.3" y="127.6">RESET</text>
<text x="167" y="127.6">GND</text>
</g>
</svg>
